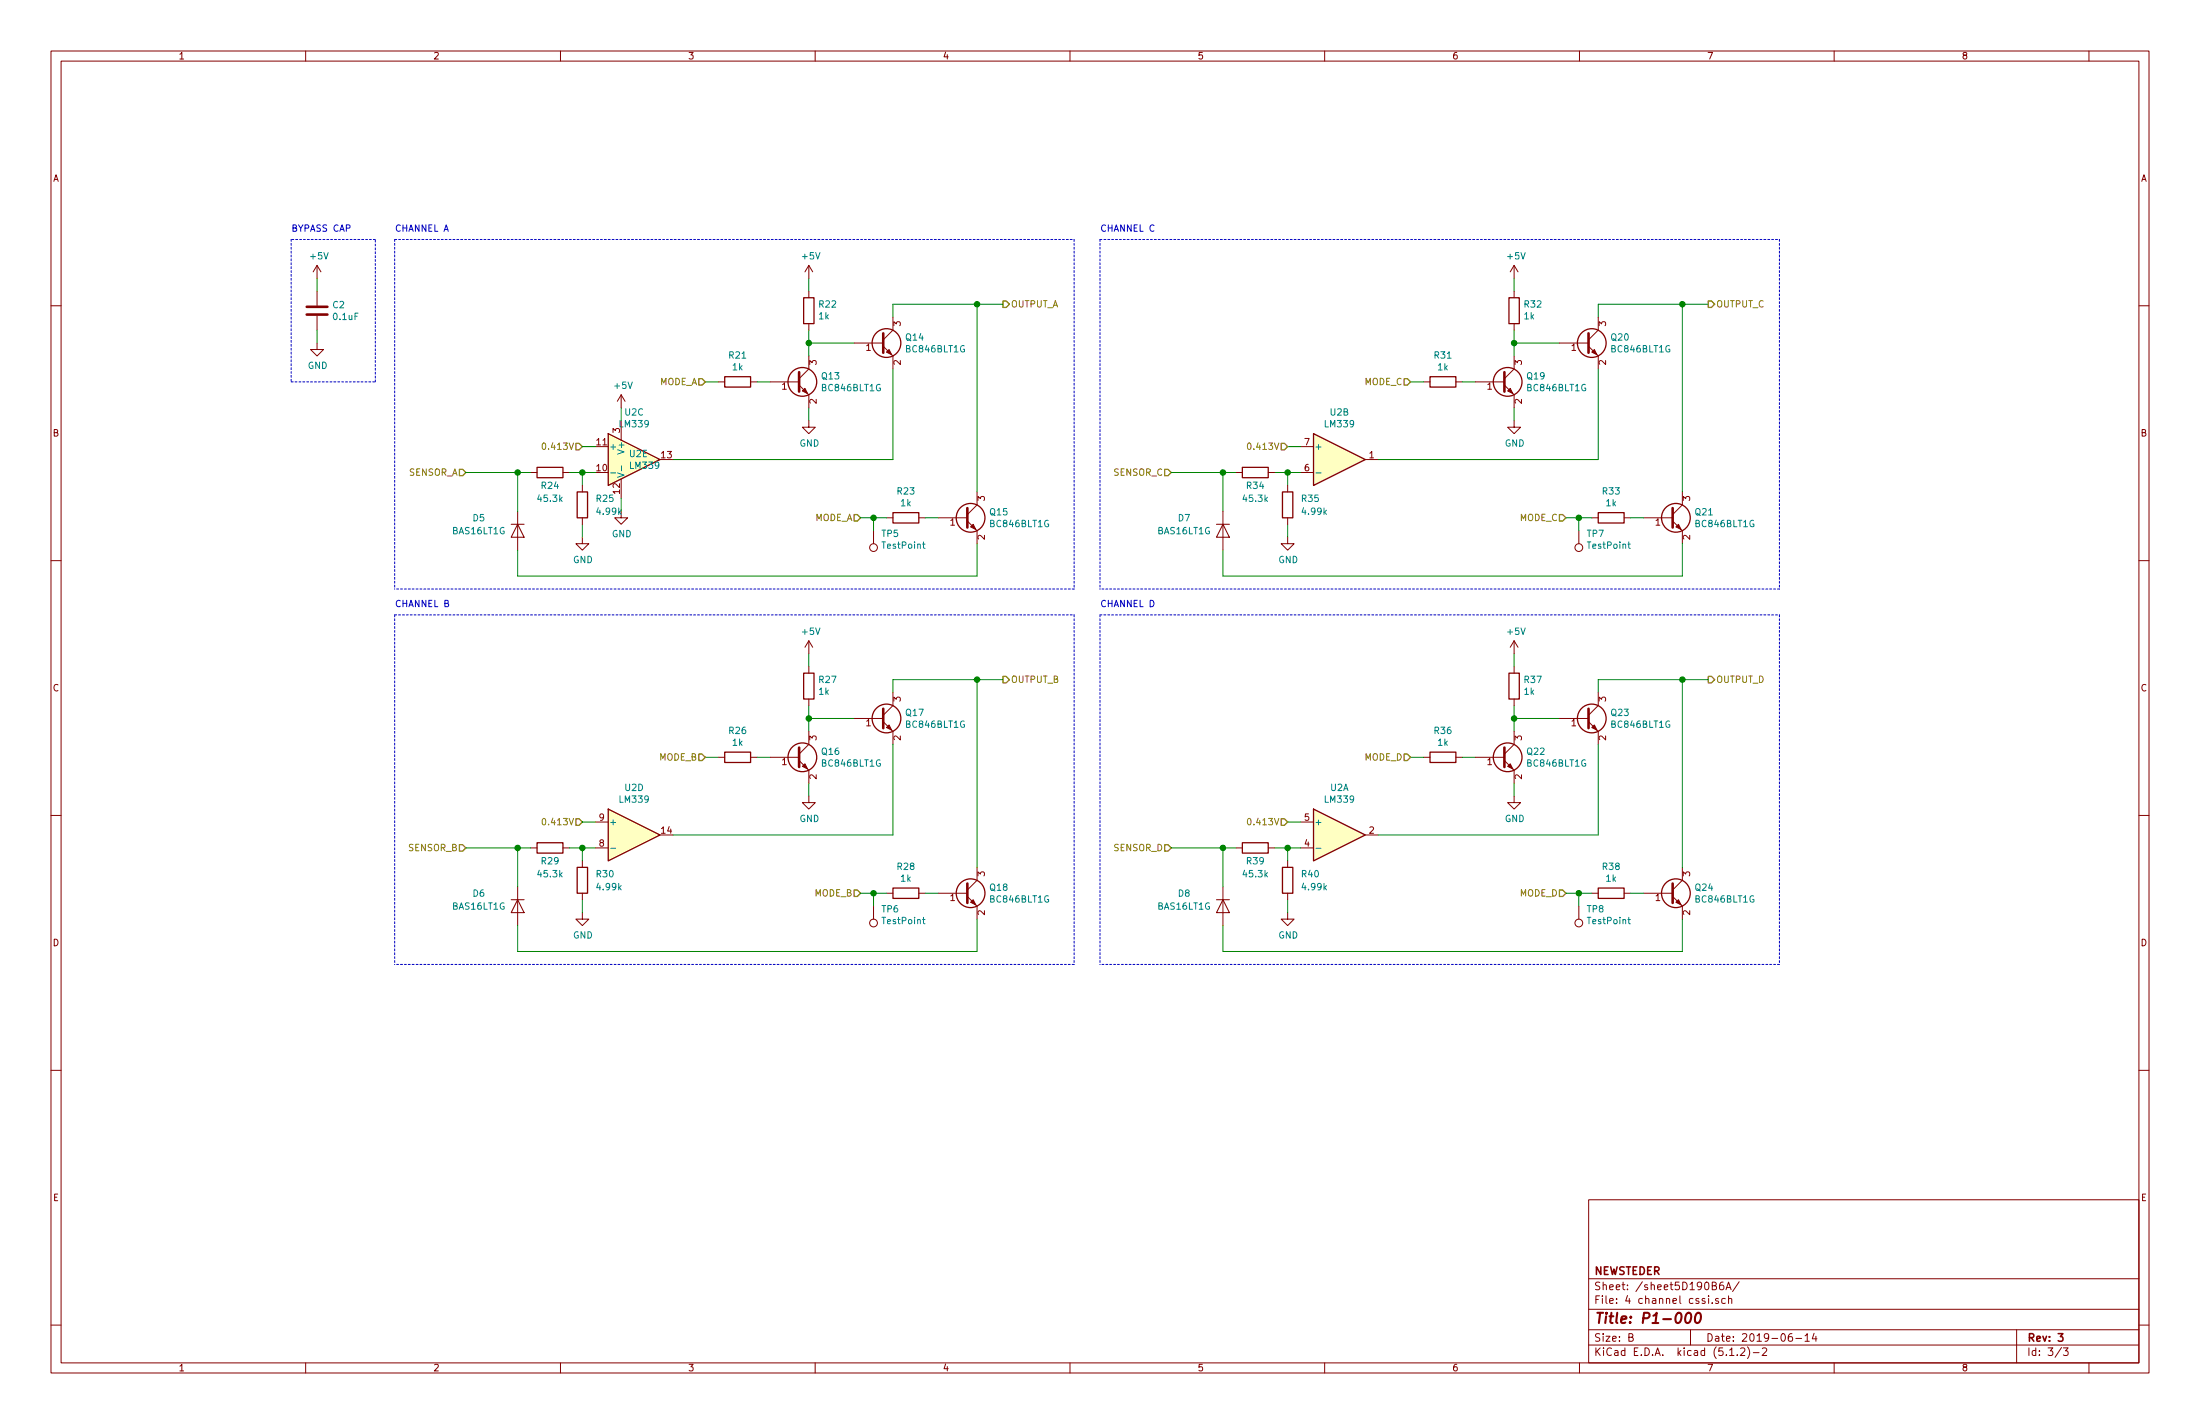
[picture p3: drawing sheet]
<svg xmlns="http://www.w3.org/2000/svg" width="432mm" height="279mm" viewBox="0 0 432 279" stroke-linecap="round" stroke-linejoin="round" font-family="sans-serif">
<g fill="none" stroke="#840000" stroke-width=".2">
<path d="M10 10h411.8v259.4h-411.8zM12 12h407.8v255.4h-407.8zM60 10v2M110 10v2M160 10v2M210 10v2M260 10v2M310 10v2M360 10v2M410 10v2M10 60h2M62.2 52.1v2.5"/>
<path d="M62.2 57.2v2.7M62.2 52.1l-.7 1.2M62.2 52.1l.8 1.2M158.7 52.1v2.5M158.7 57.2v1.2M158.7 52.1l-.7 1.2M158.7 52.1l.8 1.2M297.2 52.1v2.5M297.2 57.2v1.2M297.2 52.1l-.8 1.2M297.2 52.1l.7 1.2M419.8 60h2"/>
<path d="M62.2 67.3v1.3h1.3l-1.3 1.3-1.2-1.3h1.2M62.2 62v2.8M121.9 77.5v2.5M121.9 77.5l-.7 1.2M121.9 77.5l.8 1.2M141 74.9h1.2M147.3 74.9h1.3M151.1 74.9h5.7M156.8 75.6l1.9 1.9v2.5M158.7 63.5v1.3M158.7 69.9v2.5l-1.9 1.9M167.6 67.3h5.8"/>
<path d="M173.4 67.9l1.9 2v2.5M175.3 62.2v2.6l-1.9 1.9M279.4 74.9h1.3M285.7 74.9h1.3M289.6 74.9h5.7M295.3 75.6l1.9 1.9v2.5M297.2 69.9v2.5l-1.9 1.9M297.2 63.5v1.3M306.1 67.3h5.7M311.8 67.9l1.9 2v2.5M313.7 62.2v2.6l-1.9 1.9M104.1 92.7h1.3"/>
<path d="M110.5 92.7h1.3M114.3 95.3v1.2M121.9 82.6v3.8M121.9 94v3.8M158.7 82.6v1.2h1.3l-1.3 1.3-1.2-1.3h1.2M191.8 96.5v2.6l-1.9 1.9M242.6 92.7h1.2M248.9 92.7h1.3M252.7 95.3v1.2M255.3 92.7h2.5M255.3 87.6h2.5M268 90.2h2.5"/>
<path d="M297.2 82.6v1.2h1.2l-1.2 1.3-1.3-1.3h1.3M330.2 96.5v2.6l-1.9 1.9M10 110h2M100.3 102.9h2.6M101.6 102.9l1.3 2.5h-2.6zM101.6 100.3v7.7M114.3 105.4v1.3h1.3l-1.3 1.3-1.3-1.3h1.3M114.3 101.6v1.3M121.9 100.3v1.3h1.3l-1.3 1.3-1.3-1.3h1.3M171.4 104.1v2.6M174 101.6h1.3M180.3 101.6h1.3"/>
<path d="M184.1 101.6h5.8M189.9 102.2l1.9 1.9v2.6M238.8 102.9h2.5M240 102.9l1.3 2.5h-2.5zM240 100.3v7.7M252.7 105.4v1.3h1.3l-1.3 1.3-1.2-1.3h1.2M252.7 101.6v1.3M309.9 104.1v2.6M312.4 101.6h1.3M318.8 101.6h1.2M322.6 101.6h5.7M328.3 102.2l1.9 1.9v2.6"/>
<path d="M419.8 110h2M158.7 125.7v2.6M158.7 130.8v1.3M158.7 137.2v1.2M158.7 125.7l-.7 1.3M158.7 125.7l.8 1.3M175.3 135.9v2.5l-1.9 1.9M297.2 125.7v2.6M297.2 130.8v1.3M297.2 137.2v1.2M297.2 125.7l-.8 1.3M297.2 125.7l.7 1.3"/>
<path d="M313.7 135.9v2.5l-1.9 1.9M10 160h2M141 148.6h1.2M147.3 148.6h1.3M151.1 148.6h5.7M156.8 149.2l1.9 1.9v2.6M158.7 156.2v1.3h1.3l-1.3 1.3-1.2-1.3h1.2M158.7 143.5v2.6l-1.9 1.9M167.6 141h5.8M173.4 141.6l1.9 1.9v2.6M279.4 148.6h1.3M285.7 148.6h1.3"/>
<path d="M289.6 148.6h5.7M295.3 149.2l1.9 1.9v2.6M297.2 156.2v1.3h1.2l-1.2 1.3-1.3-1.3h1.3M297.2 143.5v2.6l-1.9 1.9M306.1 141h5.7M311.8 141.6l1.9 1.9v2.6M419.8 160h2M100.3 176.5h2.6M101.6 176.5l1.3 2.6h-2.6zM101.6 174v7.6M104.1 166.4h1.3M110.5 166.4h1.3"/>
<path d="M114.3 179.1v1.2h1.3l-1.3 1.3-1.3-1.3h1.3M114.3 168.9v1.3M114.3 175.3v1.2M116.8 166.4h2.6M116.8 161.3h2.6M171.4 177.8v2.5M174 175.3h1.3M180.3 175.3h1.3M184.1 175.3h5.8M189.9 175.9l1.9 1.9v2.5M191.8 170.2v2.5l-1.9 1.9M238.8 176.5h2.5"/>
<path d="M240 176.5l1.3 2.6h-2.5zM240 174v7.6M242.6 166.4h1.2M248.9 166.4h1.3M252.7 179.1v1.2h1.3l-1.3 1.3-1.2-1.3h1.2M252.7 168.9v1.3M252.7 175.3v1.2M255.3 166.4h2.5M255.3 161.3h2.5M268 163.8h2.5M309.9 177.8v2.5M312.4 175.3h1.3"/>
<path d="M318.8 175.3h1.2M322.6 175.3h5.7M328.3 175.9l1.9 1.9v2.5M330.2 170.2v2.5l-1.9 1.9M10 210h2M419.8 210h2M311.8 235.4h108v32h-108zM10 260h2M311.8 256.9h108M311.8 250.9h108M335.4 254.3v.1M335.4 254.8v1"/>
<path d="M336.1 255.6v.2M336.1 252.3l.7-.2v-.4l-.3-.1h-.4v1.5h.5l.3-.2v-.3l-.4-.3M337.3 254.8h-.4l-.2 .2 .1 .2 .5 .1v.4h-.6M338.2 251.6h-.4a1.16 1.16 0 0 0-.2 1.4l.4 .1 .3-.2 .1-.5-.4-.3-.4 .1-.1 .2M338.6 254.8h-.4l-.3 .2 .1 .6 .2 .2 .4-.1M338.8 253.1l.5-1.5 .5 1.5M338.9 252.6h.7M339.3 254.9l.2-.1h.4v1M339.3 254.3v1.5M341.4 251.5l-1.3 1.9M419.8 260h2M60 267.4v2"/>
<path d="M110 267.4v2M160 267.4v2M210 267.4v2M260 267.4v2M310 267.4v2M311.8 263.9h108M311.8 260.9h108M319.7 262.4l.7-.1 .1-.2-.1-.4h-.7v1.5h.6l.2-.2 .1-.3-.4-.3M331.8 260.9v3M339.5 266h.8M341 265.8v.2M341.6 264.6l.6-.1 .2 .1 .1 .3-.9 1.1h.9"/>
<path d="M343 264.3a1.71 1.71 0 0 1 0 2.2M344.1 265.4h1.2M345.9 264.6l.6-.1 .3 .4-1 1.1h1M351.7 261.7h-.4a.96 .96 0 0 0 0 1.5l.5-.2v-.5l-.2-.2h-.5l-.1 .2M352.5 262.6h1.1M354.3 262.1l.4-.4v1.5M354.3 263.2h.8M356.1 261.6l-.4 1.1h.9M356.4 262.2v1M360 267.4v2M395.8 260.9v6.5M404.6 264.4l-1.2 1.9"/>
<path d="M405 264.5h.9l-.5 .5 .4 .2v.6l-.2 .2-.6-.2M410 267.4v2"/>
<circle cx="171.4" cy="107.4" r=".76"/>
<circle cx="309.9" cy="107.4" r=".76"/>
<circle cx="171.4" cy="181.1" r=".76"/>
<circle cx="309.9" cy="181.1" r=".76"/>
</g>
<path d="M404 261.7h.9l-.5 .6 .4 .1v.6l-.2 .2-.6-.2" fill="none" stroke="#840000" stroke-width=".3"/>
<path d="M331.1 257.8a.45 .45 0 0 1 .4-.2 .45 .45 0 0 1 .4 .4v.8a.73 .73 0 0 1-.8 .8l-.2-.1a1.5 1.5 0 0 1 .2-1.7zM333 257.8a.45 .45 0 0 1 .5-.2 .45 .45 0 0 1 .3 .4 1.15 1.15 0 0 1-.8 1.6l-.1-.1a1.55 1.55 0 0 1 .1-1.7z" fill="none" stroke="#840000" stroke-width=".41"/>
<g fill="#ffffc2" stroke="#ffffc2" stroke-width=".2">
<path d="M257.8 158.8l10.2 5-10.2 5.1z"/>
<path d="M257.8 85.1l10.2 5.1-10.2 5.1z"/>
<path d="M119.4 158.8l10.1 5-10.1 5.1z"/>
<path d="M119.4 85.1l10.1 5.1-10.1 5.1z"/>
</g>
<g fill="none" stroke="#840000" stroke-width=".25">
<path d="M157.7 58.4h2.1v5.1h-2.1zM296.2 58.4h2v5.1h-2zM142.2 73.9h5.1v2h-5.1zM280.7 73.9h5v2h-5zM105.4 91.7h5.1v2h-5.1zM113.3 96.5h2v5.1h-2zM119.4 85.1l10.1 5.1-10.1 5.1zM243.8 91.7h5.1v2h-5.1zM251.7 96.5h2v5.1h-2zM257.8 85.1l10.2 5.1-10.2 5.1zM175.3 100.6h5v2h-5zM313.7 100.6h5.1v2h-5.1z"/>
<path d="M157.7 132.1h2.1v5.1h-2.1zM296.2 132.1h2v5.1h-2zM119.4 158.8l10.1 5-10.1 5.1zM142.2 147.6h5.1v2h-5.1zM257.8 158.8l10.2 5-10.2 5.1zM280.7 147.6h5v2h-5zM105.4 165.4h5.1v2h-5.1zM113.3 170.2h2v5.1h-2zM175.3 174.2h5v2.1h-5zM243.8 165.4h5.1v2h-5.1zM251.7 170.2h2v5.1h-2zM313.7 174.2h5.1v2.1h-5.1z"/>
<circle cx="157.5" cy="74.9" r="2.82"/>
<circle cx="174" cy="67.3" r="2.82"/>
<circle cx="295.9" cy="74.9" r="2.82"/>
<circle cx="312.4" cy="67.3" r="2.82"/>
<circle cx="190.5" cy="101.6" r="2.82"/>
<circle cx="328.9" cy="101.6" r="2.82"/>
<circle cx="157.5" cy="148.6" r="2.82"/>
<circle cx="174" cy="141" r="2.82"/>
<circle cx="295.9" cy="148.6" r="2.82"/>
<circle cx="312.4" cy="141" r="2.82"/>
<circle cx="190.5" cy="175.3" r="2.82"/>
<circle cx="328.9" cy="175.3" r="2.82"/>
</g>
<g fill="none" stroke="#008484" stroke-width=".2">
<path d="M119.9 92.8h1M121.2 92.8l1.3 .4-1.3 .4M122 91.4v1M258.3 92.8h1M181.1 106.8h.5M181.3 106.3v1.1l.3 .2M319.5 106.8h.5M319.7 106.3v1.1l.3 .2M119.9 166.4h1M181.3 180v1.1l.3 .2M258.3 166.4h1M319.7 180v1.1l.3 .2"/>
<path d="M181.1 180.4h.5M319.5 180.4h.5"/>
</g>
<g fill="none" stroke="#008400" stroke-width=".2">
<path d="M62.2 54.6v2.6M158.7 54.6v2.6M191.8 59.7v36.8M196.8 59.7h-21.5v2.5M297.2 54.6v2.6M330.2 59.7v36.8M335.3 59.7h-21.6v2.5M62.2 64.8v2.5M138.4 74.9h2.6M148.6 74.9h2.5M158.7 64.8v5.1M158.7 67.3h8.9"/>
<path d="M175.3 72.4v17.8h-43.2M276.9 74.9h2.5M287 74.9h2.6M297.2 64.8v5.1M297.2 67.3h8.9M313.7 72.4v17.8h-43.2M91.4 92.7h12.7M101.6 92.7v7.6M111.8 92.7h5M114.3 92.7v2.6M114.3 87.6h2.5M121.9 80v2.6"/>
<path d="M121.9 97.8v2.5M158.7 80v2.6M229.9 92.7h12.7M240 92.7v7.6M250.2 92.7h5.1M252.7 87.6h2.6M252.7 92.7v2.6M297.2 80v2.6M114.3 102.9v2.5M168.9 101.6h5.1M171.4 101.6v2.5M181.6 101.6h2.5"/>
<path d="M191.8 106.7v6.3h-90.2v-5M252.7 102.9v2.5M307.3 101.6h5.1M309.9 101.6v2.5M320 101.6h2.6M330.2 106.7v6.3h-90.2v-5M158.7 128.3v2.5M158.7 138.4v5.1M191.8 133.4v36.8M196.8 133.4h-21.5v2.5M297.2 128.3v2.5M297.2 138.4v5.1"/>
<path d="M330.2 133.4v36.8M335.3 133.4h-21.6v2.5M138.4 148.6h2.6M148.6 148.6h2.5M158.7 153.7v2.5M158.7 141h8.9M175.3 146.1v17.7h-43.2M276.9 148.6h2.5M287 148.6h2.6M297.2 141h8.9M297.2 153.7v2.5M313.7 146.1v17.7h-43.2"/>
<path d="M91.4 166.4h12.7M101.6 166.4v7.6M111.8 166.4h5M114.3 161.3h2.5M114.3 166.4v2.5M114.3 176.5v2.6M168.9 175.3h5.1M171.4 175.3v2.5M181.6 175.3h2.5M229.9 166.4h12.7M240 166.4v7.6M250.2 166.4h5.1"/>
<path d="M252.7 161.3h2.6M252.7 166.4v2.5M252.7 176.5v2.6M307.3 175.3h5.1M309.9 175.3v2.5M320 175.3h2.6M191.8 180.3v6.4h-90.2v-5.1M330.2 180.3v6.4h-90.2v-5.1"/>
</g>
<g fill="#008400" stroke="#008400" stroke-width=".25">
<circle cx="158.8" cy="141" r=".51"/>
<circle cx="171.5" cy="175.3" r=".51"/>
<circle cx="191.8" cy="133.4" r=".51"/>
<circle cx="114.3" cy="166.4" r=".51"/>
<circle cx="101.6" cy="166.4" r=".51"/>
<circle cx="297.2" cy="67.3" r=".51"/>
<circle cx="309.9" cy="101.6" r=".51"/>
<circle cx="330.2" cy="59.7" r=".51"/>
<circle cx="252.7" cy="92.7" r=".51"/>
<circle cx="297.2" cy="141" r=".51"/>
<circle cx="309.9" cy="175.3" r=".51"/>
<circle cx="330.2" cy="133.4" r=".51"/>
<circle cx="252.7" cy="166.4" r=".51"/>
<circle cx="240" cy="166.4" r=".51"/>
<circle cx="158.8" cy="67.3" r=".51"/>
<circle cx="171.5" cy="101.6" r=".51"/>
<circle cx="191.8" cy="59.7" r=".51"/>
<circle cx="114.3" cy="92.7" r=".51"/>
<circle cx="101.6" cy="92.7" r=".51"/>
<circle cx="240" cy="92.7" r=".51"/>
</g>
<g fill="none" stroke="#840000" stroke-width=".51">
<path d="M60.2 61.7h4.1M60.2 60.2h4.1M156.8 73v3.8M173.4 65.4v3.8M295.3 73v3.8M311.8 65.4v3.8M189.9 99.7v3.8M328.3 99.7v3.8M173.4 139.1v3.8M311.8 139.1v3.8M156.8 146.7v3.8M295.3 146.7v3.8"/>
<path d="M189.9 173.4v3.8M328.3 173.4v3.8"/>
</g>
<g fill="#840000" stroke="#840000" stroke-width=".2">
<path d="M157.5 150.4l.5-.5 .5 1z"/>
<path d="M174 142.7l.5-.5 .5 1.1z"/>
<path d="M190.5 177l.5-.5 .5 1z"/>
<path d="M295.9 76.7l.5-.5 .5 1z"/>
<path d="M312.4 69.1l.5-.5 .5 1z"/>
<path d="M328.9 103.4l.5-.5 .5 1z"/>
<path d="M295.9 150.4l.5-.5 .5 1z"/>
<path d="M312.4 142.7l.5-.5 .5 1.1z"/>
<path d="M328.9 177l.5-.5 .5 1z"/>
<path d="M157.5 76.7l.5-.5 .5 1z"/>
<path d="M174 69.1l.5-.5 .5 1z"/>
<path d="M190.5 103.4l.5-.5 .5 1z"/>
</g>
<g fill="none" stroke="#848400" stroke-width=".25">
<path d="M196.8 59.1h.7l.6 .6-.6 .6h-.7zM335.3 59.1h.6l.6 .6-.6 .6h-.6zM137.2 74.3h.6l.6 .6-.6 .7h-.6zM275.6 74.3h.6l.7 .6-.7 .7h-.6zM90.2 92.1h.6l.6 .6-.6 .6h-.6zM113 87h.7l.6 .6-.6 .7h-.7zM228.6 92.1h.6l.7 .6-.7 .6h-.6zM251.5 87h.6l.6 .6-.6 .7h-.6zM167.6 101h.7l.6 .6-.6 .6h-.7zM306.1 101h.6l.6 .6-.6 .6h-.6zM196.8 132.7h.7l.6 .7-.6 .6h-.7zM335.3 132.7h.6l.6 .7-.6 .6h-.6z"/>
<path d="M137.2 148h.6l.6 .6-.6 .6h-.6zM275.6 148h.6l.7 .6-.7 .6h-.6zM90.2 165.7h.6l.6 .7-.6 .6h-.6zM113 160.7h.7l.6 .6-.6 .6h-.7zM167.6 174.6h.7l.6 .7-.6 .6h-.7zM228.6 165.7h.6l.7 .7-.7 .6h-.6zM251.5 160.7h.6l.6 .6-.6 .6h-.6zM306.1 174.6h.6l.6 .7-.6 .6h-.6z"/>
</g>
<path d="M106.5 87l.2-.1a.69 .69 0 0 1 .4 .7 .69 .69 0 0 1-.4 .6l-.3-.5zM245 87l.1-.1a.69 .69 0 0 1 .5 .7 .69 .69 0 0 1-.5 .6l-.3-.5zM106.5 160.7l.2-.1a.69 .69 0 0 1 .4 .6 .69 .69 0 0 1-.4 .6l-.3-.4zM245 160.7l.1-.1a.69 .69 0 0 1 .5 .6 .69 .69 0 0 1-.5 .6l-.3-.4z" fill="none" stroke="#848400" stroke-width=".2"/>
<g fill="none" stroke="#0000c2" stroke-width=".2" stroke-dasharray=".4 .4">
<path d="M57.1 47v27.9M73.7 47h-16.6M77.5 47h133.3M77.5 47v68.6M210.8 47v68.6M215.9 47h133.3M215.9 47v68.6M349.2 47v68.6M57.1 74.9h16.6M73.7 74.9v-27.9M210.8 115.6h-133.3M349.2 115.6h-133.3"/>
<path d="M77.5 120.7h133.3M77.5 120.7v68.5M210.8 120.7v68.5M215.9 120.7v68.5M215.9 120.7h133.3M349.2 120.7v68.5M210.8 189.2h-133.3M349.2 189.2h-133.3"/>
</g>
<text font-size="2.8" fill="#840000" x="312.8" y="259.7">Title: P1-000</text>
<g font-size="2.1" fill="#840000">
<text x="312.8" y="250.1">NEWSTEDER</text>
<text x="312.8" y="255.8">File: 4 channel cssi.sch</text>
<text x="312.8" y="253.1">Sheet: /sheet5D190B6A/</text>
<text x="312.8" y="263.2">Size: B</text>
<text x="334.8" y="263.2">Date: 2019-06-14</text>
<text x="397.8" y="263.2">Rev: 3</text>
<text x="312.8" y="266">KiCad E.D.A. kicad (5.1.2)-2</text>
<text x="397.8" y="266">Id: 3/3</text>
</g>
<g font-size="1.8" fill="#840000">
<text x="35" y="11.6">1</text>
<text x="85" y="11.6">2</text>
<text x="135" y="11.6">3</text>
<text x="185" y="11.6">4</text>
<text x="235" y="11.6">5</text>
<text x="285" y="11.6">6</text>
<text x="335" y="11.6">7</text>
<text x="385" y="11.6">8</text>
<text x="10.4" y="35.6">A</text>
<text x="420.2" y="35.6">A</text>
<text x="176.8" y="64" transform="rotate(-90 176.8 64)">3</text>
<text x="315.2" y="64" transform="rotate(-90 315.2 64)">3</text>
<text x="160.3" y="71.6" transform="rotate(-90 160.3 71.6)">3</text>
<text x="170" y="68.8">1</text>
<text x="176.8" y="71.6" transform="rotate(-90 176.8 71.6)">2</text>
<text x="298.7" y="71.6" transform="rotate(-90 298.7 71.6)">3</text>
<text x="308.4" y="68.8">1</text>
<text x="315.2" y="71.6" transform="rotate(-90 315.2 71.6)">2</text>
<text x="153.5" y="76.5">1</text>
<text x="291.9" y="76.5">1</text>
<text x="160.3" y="79.2" transform="rotate(-90 160.3 79.2)">2</text>
<text x="298.7" y="79.2" transform="rotate(-90 298.7 79.2)">2</text>
<text x="10.4" y="85.6">B</text>
<text x="117.1" y="87.4">11</text>
<text x="121.7" y="84.9" transform="rotate(-90 121.7 84.9)">3</text>
<text x="129.8" y="89.9">13</text>
<text x="256.1" y="87.4">7</text>
<text x="268.8" y="89.9">1</text>
<text x="420.2" y="85.6">B</text>
<text x="117.1" y="92.5">10</text>
<text x="256.1" y="92.5">6</text>
<text x="121.7" y="96.9" transform="rotate(-90 121.7 96.9)">12</text>
<text x="193.3" y="98.3" transform="rotate(-90 193.3 98.3)">3</text>
<text x="331.7" y="98.3" transform="rotate(-90 331.7 98.3)">3</text>
<text x="186.5" y="103.1">1</text>
<text x="193.3" y="105.9" transform="rotate(-90 193.3 105.9)">2</text>
<text x="324.9" y="103.1">1</text>
<text x="331.7" y="105.9" transform="rotate(-90 331.7 105.9)">2</text>
<text x="10.4" y="135.6">C</text>
<text x="176.8" y="137.6" transform="rotate(-90 176.8 137.6)">3</text>
<text x="315.2" y="137.6" transform="rotate(-90 315.2 137.6)">3</text>
<text x="420.2" y="135.6">C</text>
<text x="170" y="142.5">1</text>
<text x="308.4" y="142.5">1</text>
<text x="160.3" y="145.3" transform="rotate(-90 160.3 145.3)">3</text>
<text x="176.8" y="145.3" transform="rotate(-90 176.8 145.3)">2</text>
<text x="298.7" y="145.3" transform="rotate(-90 298.7 145.3)">3</text>
<text x="315.2" y="145.3" transform="rotate(-90 315.2 145.3)">2</text>
<text x="153.5" y="150.1">1</text>
<text x="160.3" y="152.9" transform="rotate(-90 160.3 152.9)">2</text>
<text x="291.9" y="150.1">1</text>
<text x="298.7" y="152.9" transform="rotate(-90 298.7 152.9)">2</text>
<text x="117.6" y="161">9</text>
<text x="256.1" y="161">5</text>
<text x="117.6" y="166.1">8</text>
<text x="129.8" y="163.6">14</text>
<text x="256.1" y="166.1">4</text>
<text x="268.8" y="163.6">2</text>
<text x="193.3" y="171.9" transform="rotate(-90 193.3 171.9)">3</text>
<text x="331.7" y="171.9" transform="rotate(-90 331.7 171.9)">3</text>
<text x="186.5" y="176.8">1</text>
<text x="193.3" y="179.6" transform="rotate(-90 193.3 179.6)">2</text>
<text x="324.9" y="176.8">1</text>
<text x="331.7" y="179.6" transform="rotate(-90 331.7 179.6)">2</text>
<text x="10.4" y="185.6">D</text>
<text x="420.2" y="185.6">D</text>
<text x="10.4" y="235.6">E</text>
<text x="420.2" y="235.6">E</text>
<text x="35" y="269">1</text>
<text x="85" y="269">2</text>
<text x="135" y="269">3</text>
<text x="185" y="269">4</text>
<text x="235" y="269">5</text>
<text x="285" y="269">6</text>
<text x="335" y="269">7</text>
<text x="385" y="269">8</text>
</g>
<g font-size="1.8" fill="#0000c2">
<text x="57.1" y="45.5">BYPASS CAP</text>
<text x="77.5" y="45.5">CHANNEL A</text>
<text x="215.9" y="45.5">CHANNEL C</text>
<text x="77.5" y="119.1">CHANNEL B</text>
<text x="215.9" y="119.1">CHANNEL D</text>
</g>
<g font-size="1.8" fill="#008484">
<text x="61" y="50.9">+5V</text>
<text x="157.5" y="50.9">+5V</text>
<text x="296" y="50.9">+5V</text>
<text x="65.4" y="60.5">C2</text>
<text x="65.5" y="62.8">0.1uF</text>
<text x="160.8" y="62.7">1k</text>
<text x="160.8" y="60.4">R22</text>
<text x="299.2" y="62.7">1k</text>
<text x="299.2" y="60.4">R32</text>
<text x="143.2" y="70.4">R21</text>
<text x="177.9" y="66.8">Q14</text>
<text x="178" y="69.1">BC846BLT1G</text>
<text x="281.6" y="70.4">R31</text>
<text x="316.3" y="66.8">Q20</text>
<text x="316.4" y="69.1">BC846BLT1G</text>
<text x="60.4" y="72.4">GND</text>
<text x="120.7" y="76.3">+5V</text>
<text x="143.8" y="72.7">1k</text>
<text x="161.3" y="74.4">Q13</text>
<text x="161.4" y="76.8">BC846BLT1G</text>
<text x="282.2" y="72.7">1k</text>
<text x="299.8" y="74.4">Q19</text>
<text x="299.9" y="76.8">BC846BLT1G</text>
<text x="121.7" y="83.8">LM339</text>
<text x="122.7" y="81.5">U2C</text>
<text x="260.1" y="83.8">LM339</text>
<text x="261.1" y="81.5">U2B</text>
<text x="119.5" y="88.3">+</text>
<text x="122.6" y="88.7" transform="rotate(-90 122.6 88.7)">V+</text>
<text x="123.6" y="89.7">U2E</text>
<text x="156.9" y="87.6">GND</text>
<text x="257.9" y="88.3">+</text>
<text x="295.4" y="87.6">GND</text>
<text x="106.3" y="95.9">R24</text>
<text x="123.8" y="92">LM339</text>
<text x="244.8" y="95.9">R34</text>
<text x="105.7" y="98.5">45.3k</text>
<text x="117.1" y="98.5">R25</text>
<text x="117.3" y="101">4.99k</text>
<text x="176.2" y="97">R23</text>
<text x="176.8" y="99.3">1k</text>
<text x="194.4" y="101.1">Q15</text>
<text x="244.2" y="98.5">45.3k</text>
<text x="255.5" y="98.5">R35</text>
<text x="255.8" y="101">4.99k</text>
<text x="314.6" y="97">R33</text>
<text x="315.3" y="99.3">1k</text>
<text x="332.8" y="101.1">Q21</text>
<text x="88.9" y="104.8">BAS16LT1G</text>
<text x="92.9" y="102.3">D5</text>
<text x="120.1" y="105.4">GND</text>
<text x="173.1" y="105.4">TP5</text>
<text x="173.3" y="107.7">TestPoint</text>
<text x="194.5" y="103.4">BC846BLT1G</text>
<text x="227.3" y="104.8">BAS16LT1G</text>
<text x="231.3" y="102.3">D7</text>
<text x="311.5" y="105.4">TP7</text>
<text x="311.8" y="107.7">TestPoint</text>
<text x="332.9" y="103.4">BC846BLT1G</text>
<text x="112.5" y="110.5">GND</text>
<text x="250.9" y="110.5">GND</text>
<text x="157.5" y="124.6">+5V</text>
<text x="296" y="124.6">+5V</text>
<text x="160.8" y="136.3">1k</text>
<text x="160.8" y="134">R27</text>
<text x="299.2" y="136.3">1k</text>
<text x="299.2" y="134">R37</text>
<text x="177.9" y="140.5">Q17</text>
<text x="178" y="142.8">BC846BLT1G</text>
<text x="316.3" y="140.5">Q23</text>
<text x="316.4" y="142.8">BC846BLT1G</text>
<text x="143.2" y="144">R26</text>
<text x="143.8" y="146.3">1k</text>
<text x="161.3" y="148.1">Q16</text>
<text x="281.6" y="144">R36</text>
<text x="282.2" y="146.3">1k</text>
<text x="299.8" y="148.1">Q22</text>
<text x="122.7" y="155.2">U2D</text>
<text x="161.4" y="150.4">BC846BLT1G</text>
<text x="261.1" y="155.2">U2A</text>
<text x="299.9" y="150.4">BC846BLT1G</text>
<text x="119.5" y="161.9">+</text>
<text x="121.7" y="157.5">LM339</text>
<text x="156.9" y="161.3">GND</text>
<text x="257.9" y="161.9">+</text>
<text x="260.1" y="157.5">LM339</text>
<text x="295.4" y="161.3">GND</text>
<text x="105.7" y="172.1">45.3k</text>
<text x="106.3" y="169.6">R29</text>
<text x="117.1" y="172.1">R30</text>
<text x="176.2" y="170.7">R28</text>
<text x="176.8" y="173">1k</text>
<text x="244.2" y="172.1">45.3k</text>
<text x="244.8" y="169.6">R39</text>
<text x="255.5" y="172.1">R40</text>
<text x="314.6" y="170.7">R38</text>
<text x="315.3" y="173">1k</text>
<text x="88.9" y="178.5">BAS16LT1G</text>
<text x="92.9" y="175.9">D6</text>
<text x="117.3" y="174.7">4.99k</text>
<text x="173.1" y="179">TP6</text>
<text x="194.4" y="174.8">Q18</text>
<text x="194.5" y="177.1">BC846BLT1G</text>
<text x="227.3" y="178.5">BAS16LT1G</text>
<text x="231.3" y="175.9">D8</text>
<text x="255.8" y="174.7">4.99k</text>
<text x="311.5" y="179">TP8</text>
<text x="332.8" y="174.8">Q24</text>
<text x="332.9" y="177.1">BC846BLT1G</text>
<text x="112.5" y="184.1">GND</text>
<text x="173.3" y="181.3">TestPoint</text>
<text x="250.9" y="184.1">GND</text>
<text x="311.8" y="181.3">TestPoint</text>
</g>
<g font-size="1.8" fill="#848400">
<text x="198.4" y="60.3">OUTPUT_A</text>
<text x="336.8" y="60.3">OUTPUT_C</text>
<text x="129.3" y="75.6">MODE_A</text>
<text x="267.8" y="75.6">MODE_C</text>
<text x="107.2" y="88.3">0.413V</text>
<text x="245.6" y="88.3">0.413V</text>
<text x="80.2" y="93.3">SENSOR_A</text>
<text x="218.6" y="93.3">SENSOR_C</text>
<text x="159.8" y="102.2">MODE_A</text>
<text x="298.2" y="102.2">MODE_C</text>
<text x="198.4" y="134">OUTPUT_B</text>
<text x="336.8" y="134">OUTPUT_D</text>
<text x="129.3" y="149.2">MODE_B</text>
<text x="267.8" y="149.2">MODE_D</text>
<text x="107.2" y="161.9">0.413V</text>
<text x="245.6" y="161.9">0.413V</text>
<text x="80.2" y="167">SENSOR_B</text>
<text x="218.6" y="167">SENSOR_D</text>
<text x="159.8" y="175.9">MODE_B</text>
<text x="298.2" y="175.9">MODE_D</text>
</g>
</svg>
